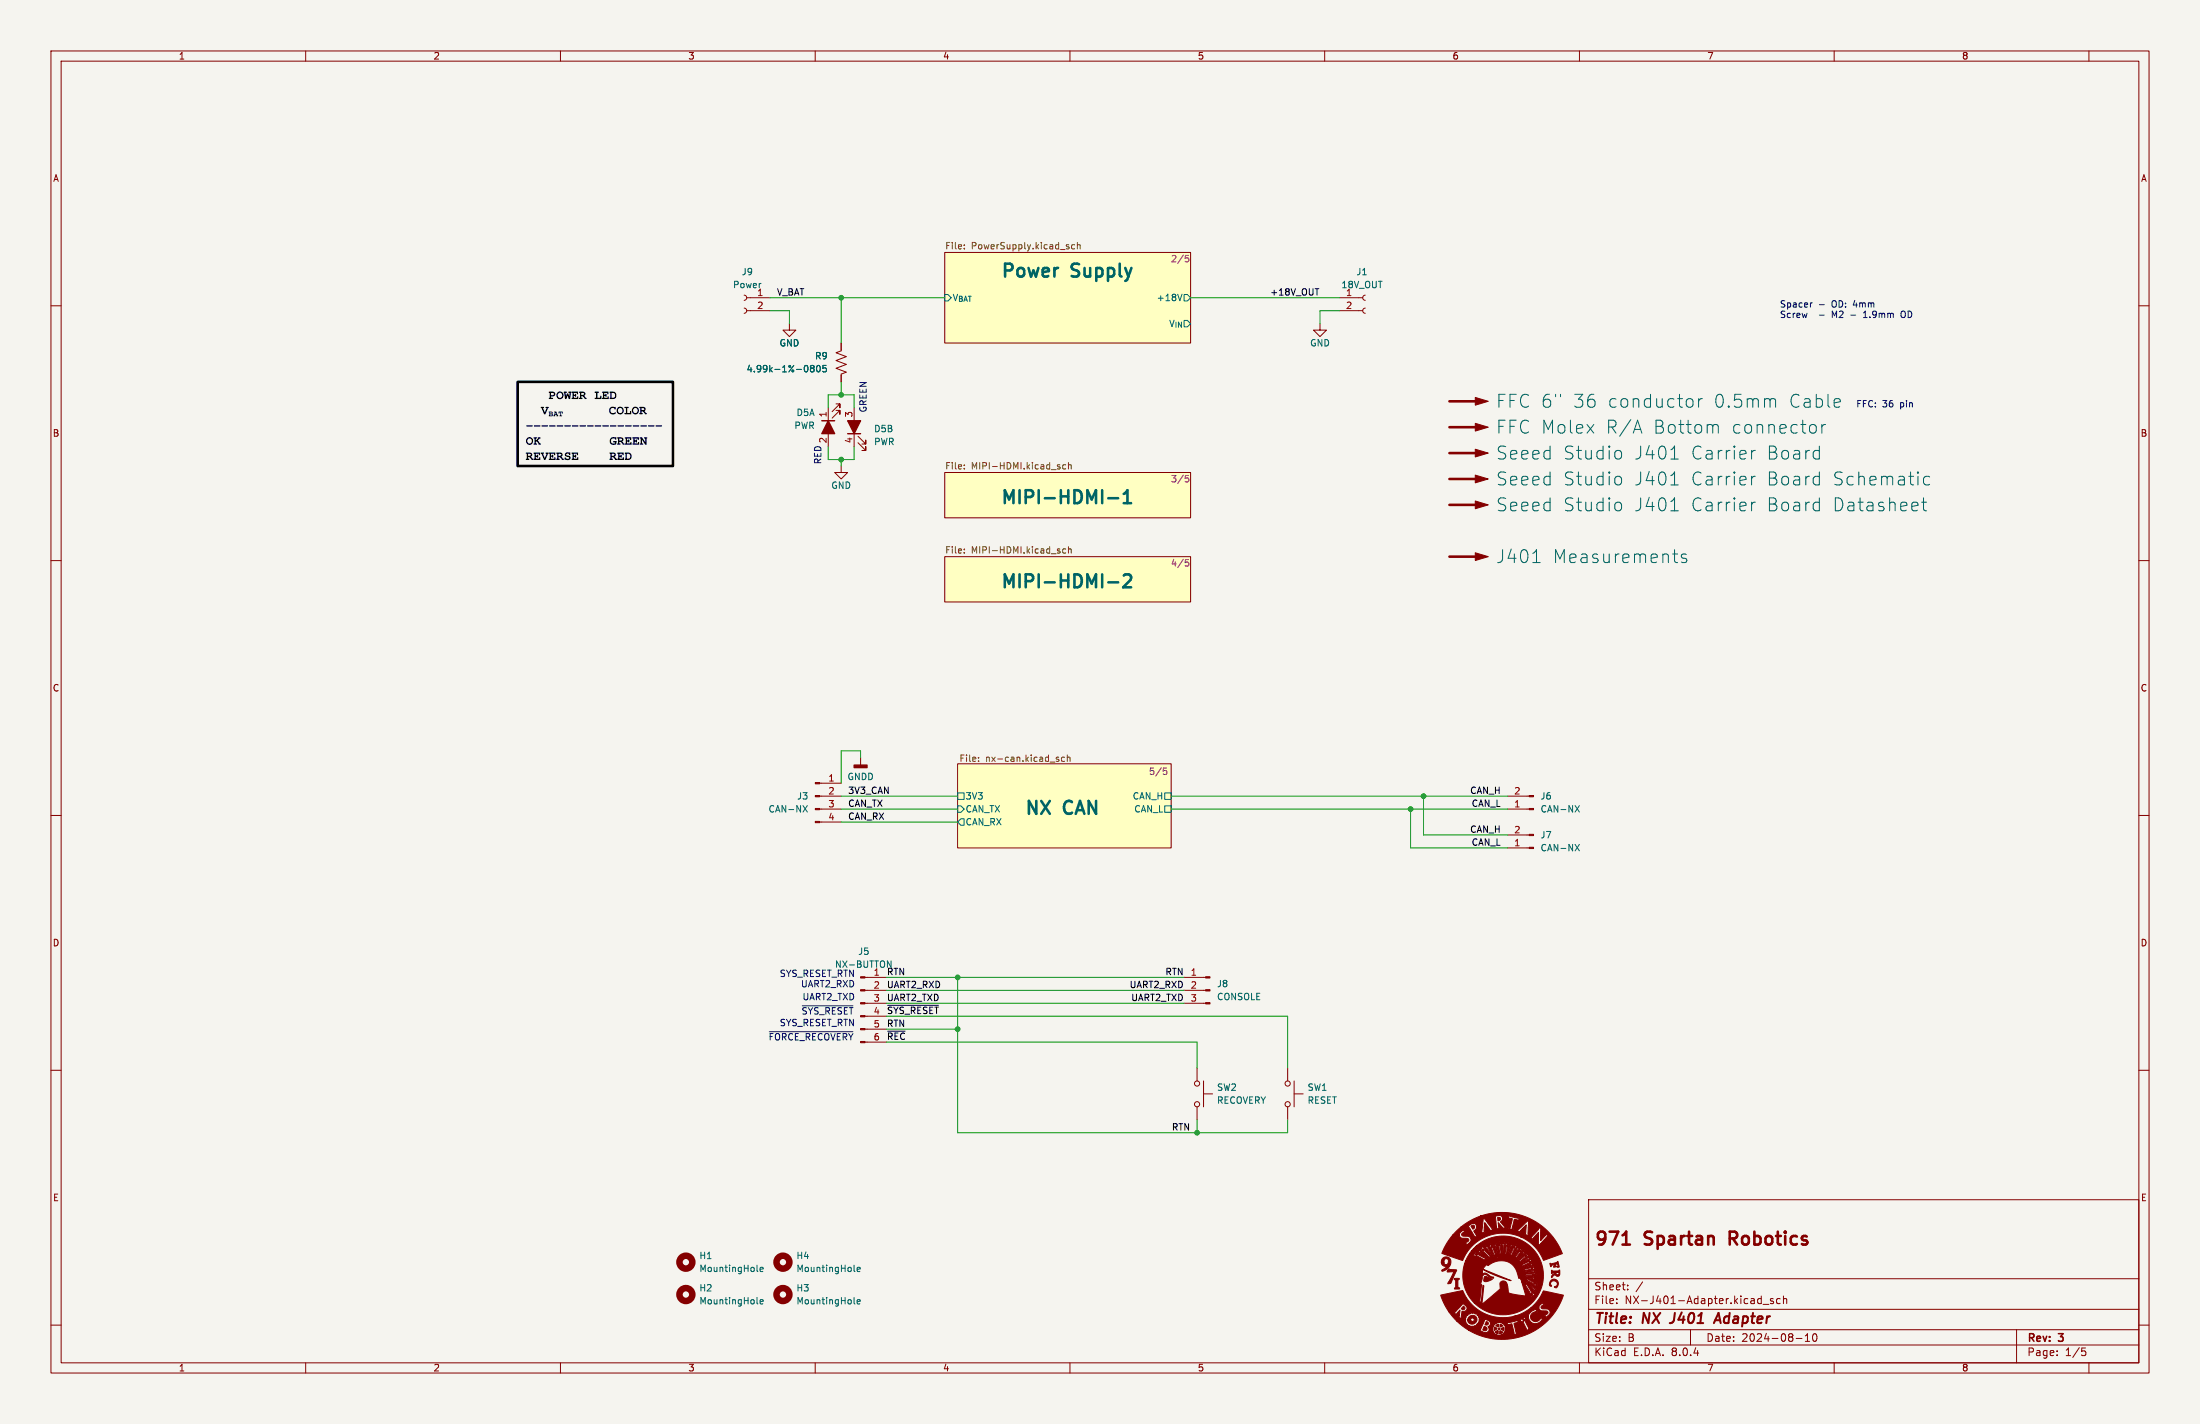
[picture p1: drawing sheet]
<svg xmlns="http://www.w3.org/2000/svg" width="432mm" height="279mm" viewBox="0 0 432 279" stroke-linecap="round" stroke-linejoin="round" font-family="sans-serif">
<path d="M0 0h431.8v279.4h-431.8z" fill="#f5f4ef" stroke="#f5f4ef" stroke-width=".2"/>
<g fill="none" stroke="#840000" stroke-width=".2">
<path d="M10 10h411.8v259.4h-411.8zM12 12h407.8v255.4h-407.8zM60 10v2M110 10v2M160 10v2M210 10v2M260 10v2M310 10v2M360 10v2M410 10v2M10 60h2M146 57.9l.4 .2 .2 .3-.2 .4-.4 .1"/>
<path d="M146.6 58.4h4.5M185.4 49.5h48.3v17.8h-48.3zM262.9 58.4h4.6M268 57.9l-.4 .2-.1 .3 .1 .4 .4 .1M419.8 60h2M146 60.5l.4 .1 .2 .4-.2 .3-.4 .2M146.6 61h4.5M154.9 63.5v1.3h-1.2l1.2 1.2 1.3-1.2h-1.3M164.1 79.2h.7v.8v-.8l-1.5 1.6M165.1 67.3v1.5l-1 .4 2 .8-2 .7 2 .8-2 .8 2 .7-1 .4v1.5M259.1 63.5v1.3h-1.3l1.3 1.2 1.2-1.2h-1.2M262.9 61h4.6"/>
<path d="M268 60.5l-.4 .1-.1 .4 .1 .3 .4 .2M162.6 80v2.6M162.6 85.1v2.5M164.1 80.5h.7v.8v-.8l-1.5 1.5M165.1 91.4v1.3h-1.3l1.3 1.3 1.3-1.3h-1.3M167.6 80v2.6M167.6 85.1v2.5M168.4 86.9l1.5 1.5v-.8v.8h-.7M168.4 85.6l1.5 1.5v-.7v.7h-.7M185.4 92.7h48.3v8.9h-48.3zM10 110h2M185.4 109.2h48.3v8.9h-48.3z"/>
<path d="M419.8 110h2M10 160h2M160.9 158.8h4.2M160.9 156.2h4.2M160.9 153.7h4.2M168.9 148.6v1.5M188 149.9h41.9v16.5h-41.9zM295.9 158.8h4.2M295.9 156.2h4.2M419.8 160h2M160.9 161.3h4.2M295.9 163.8h4.2"/>
<path d="M295.9 166.4h4.2M169.8 196.9h4.2M169.8 194.3h4.2M169.8 191.8h4.2M170.2 199.4h3.8M232.4 196.9h4.2M232.4 194.3h4.2M232.4 191.8h4.2M10 210h2M169.8 201.9h4.2M170.2 204.5h3.8M234.9 209.6v2.5"/>
<path d="M234.9 217.2v2.5M236.2 214.6h1.8M236.2 212.1v5.1M252.7 209.6v2.5M252.7 217.2v2.5M254 214.6h1.8M254 212.1v5.1M419.8 210h2M311.8 235.4h108v32h-108zM10 260h2M311.8 256.9h108M311.8 250.9h108"/>
<path d="M317.3 255.6v.2M317.3 254.9v.1M319.5 252.9v.2M319.5 252.2v.1M322.4 251.5l-1.3 1.9M345.3 254.8l.4 .1M345.7 254.3v1.5M345.7 255.7l-.4 .1M346 255.9h1.2M348 254.9l-.3-.1-.2 .2v.2l.5 .2v.3h-.5M349.4 254.9l-.4-.1-.3 .3 .1 .6h.6M350 254.9l.3-.1 .3 .1 .1 .9"/>
<path d="M350 254.3v1.5M419.8 260h2M60 267.4v2M110 267.4v2M160 267.4v2M210 267.4v2M260 267.4v2M310 267.4v2M311.8 263.9h108M311.8 260.9h108M331.8 260.9v3M352.5 262.6h1.2"/>
<path d="M354.3 263.2h.9M354.3 262.1l.5-.4v1.5M356 261.8l.1-.1a.8 .8 0 0 1 .5 .7 .8 .8 0 0 1-.5 .8 1 1 0 0 1-.1-1.4zM360 267.4v2M395.8 260.9v6.5M403.8 265.8v.2M403.8 265.1v.1M408.6 264.5h.7M408.8 265.1h.3l.3 .2-.1 .6-.5 .1M410 267.4v2"/>
<circle cx="235" cy="212.6" r=".51"/>
<circle cx="235" cy="216.7" r=".51"/>
<circle cx="252.7" cy="216.7" r=".51"/>
<circle cx="252.7" cy="212.6" r=".51"/>
</g>
<path d="M328.2 259.5l-.5 .1M336.4 259.6l.9-2 .4 2M336.6 259h1" fill="none" stroke="#840000" stroke-width=".4"/>
<path d="M284.5 78.7h6.3M284.5 94h6.3M284.5 83.8h6.3M284.5 88.9h6.3M284.5 99.1h6.3M284.5 109.2h6.3M318.5 244.2h1.4M339.5 243h1M340.5 241.7h-1v2.5" fill="none" stroke="#840000" stroke-width=".51"/>
<g fill="#840000" stroke="#840000" stroke-width=".2">
<path d="M282.8 254.1l4.3-.9a8.5 8.5 0 0 0 10 5.1h2.9l.1 .6 .4 .7h.3a1.43 1.43 0 0 0 1.9-.8l-.2-.3-.4 .5a.98 .98 0 0 1-1.6-.3 .98 .98 0 0 1 1-1.3l.1 .1 .2-.1-.1-.1a.43 .43 0 0 0-.4-.4 .43 .43 0 0 0-.4 .3l-.8 .6-.1 .5h-2.9h.1a8.5 8.5 0 0 0 3.3-1.8h1.5l.3 .6 .9 .1a.42 .42 0 0 1 .6 .2 .42 .42 0 0 1-.5 .5l-.2 .1 .4 .5 .2-.3a.73 .73 0 0 0 .4-1.1l-.4-.3h-1.1a.39 .39 0 0 1 0-.5 .39 .39 0 0 1 .5-.2l-.4-.5-.5 .5-.2 .4h-1.5a13.2 13.2 0 0 0 2.5-3.2l3.8 .8a12.7 12.7 0 0 1-18.6 6.9h2.1l1.4 .5 .3-.1 .3-.7h.6l.1 .1-.1 .1 .2 .3-.1 .1h.1l.1 .3h.1v.2l.1-.1 .1 .2 .1-.1v.2l.1-.1 .3 .2 .1-.1 .3 .1 .1-.1h.1v-.1l.2 .1v-.2l.1 .1v-.2l.2 .1v-.2h.2l-.1-.1 .3-.2-.1-.1 .1-.1v-.3l.1-.1-.1-.1h.1l-.2-.2 .1-.2-.1-.1-.1-.3-.2 .1 .1-.2h-.3l-.1-.2-.1 .1-.1-.2h1.2l.2 .6 .7-.3 .4 1.6a.22 .22 0 0 1 .1 .3 .22 .22 0 0 1-.2 .1l.2 .2 .6-.2 .1-.2a.4 .4 0 0 1-.5-.5l-.1-.7a.41 .41 0 0 1-.1-.6 .41 .41 0 0 1 .6-.1h.2l-.1-.5h.5l.5 .3 .7 1.3a.21 .21 0 0 0 .2 .3 .21 .21 0 0 0 .2-.3l-.3-.8a1.17 1.17 0 0 1-.2-1.3h-.1a.22 .22 0 0 0-.3-.2 .22 .22 0 0 0-.1 .4l-.3 .1v-.4l-.3 .6-.6-.1-.1 .1-1.6 .4h-2.3v.1l-.1-.1v.2l-.4 .1-.1 .3-.1-.1-.2 .7h-.6v-.2l-.3-.2a.69 .69 0 0 0 .5-.8 .69 .69 0 0 0-.7-.6l-.5-.1 .1 .3-.2 .5-.6 1.3-.2-.1-.1 .2h-2.1l-2.2-1.8 1.7 .1 .1 .3-.2 .2h.4v.4l.2-.1 .4 .1v.2l.4-.2 .2 .2 .1-.2 .2-.1 .3 .1a.36 .36 0 0 1 .4-.5l-.1-.2 .4-.3a.28 .28 0 0 1-.2-.2 .28 .28 0 0 1 .2-.3 .28 .28 0 0 1-.3-.2 .28 .28 0 0 1 .2-.3 .31 .31 0 0 1-.4-.1 .31 .31 0 0 1-.1-.4h-.1a.28 .28 0 0 1-.3 .1 .28 .28 0 0 1-.1-.3 .35 .35 0 0 1-.4 .2 .35 .35 0 0 1-.3-.2 .3 .3 0 0 1-.2 .3 .3 .3 0 0 1-.3-.1v.2l-.2 .2h-.3a.31 .31 0 0 1 .1 .4 .31 .31 0 0 1-.4 .1 .3 .3 0 0 1 .3 .3 .3 .3 0 0 1-.3 .3h-1.4l-1.6-1.8h.9l.6 .6v-.3l.7-.7-.2 1.2a.47 .47 0 0 0 .4 .6h.1l-.1-.3 .1-.8a.3 .3 0 0 1 0-.4 .3 .3 0 0 1 .5 0h.1a.71 .71 0 0 0 .4-.8 .71 .71 0 0 0-.5-.6l-.4-.2v.2l-1.4 1.6-1.2-.1a11.3 11.3 0 0 1-1.6-3.3z"/>
<path d="M289.3 244.9l.4-.3h1.8l1.3 1.8 .2-.1 3.6 .1 .8-1.5a.41 .41 0 0 0 .3-.3 .41 .41 0 0 0-.1-.4l-.1 .3h-.2v-.3l-.3 .3v.5l-.6 1.3h-3.4l-1.1-2h.4l.4 .5 .6 1.5h2.8l.8-2-.1-.3a.16 .16 0 0 1 0 .2 .16 .16 0 0 1-.2 0 .16 .16 0 0 1 0-.2l-.7 2.2h-2.4l-.5-1.3 .1-.6-.3-.3h.4l.2 .4 .5 1.8 .2-.1-.4-1.9h.3l.2 .5 .2 1.4 1.2 .1 .3-1.5 .2-.4-.1-.5-.1 .3-.2-.1 .1-.3a.53 .53 0 0 0-.2 .9l-.2 1.5h-.8l-.2-1.6 .2-.5a.77 .77 0 0 1 .3 1v.8a.16 .16 0 0 0 0 .3 .16 .16 0 0 0 .2 0 .16 .16 0 0 0 0-.3l.1-2a.17 .17 0 0 1-.2 .2 .17 .17 0 0 1-.1-.3l-.1 .3h-.2l-.3-.4 .1 .3-.2 .1-.2-.2v.4h-.3l-.2-.4v.3l-.2-.2-.5 .1-.1 .3h-.1l-.1-.3-.2 .3h-.5a.18 .18 0 0 1 0 .3 .18 .18 0 0 1-.2 0 .18 .18 0 0 1-.1-.2v.2h-1.8a7.8 7.8 0 0 1 10.7-.1 7.8 7.8 0 0 1 .7 10.7 8.1 8.1 0 0 1-11.7 .4l1 .1 .3-.3 .4-3.2 .1 .1-.3 3.6 3.2-2.7a.76 .76 0 0 0 .3-1.1 .74 .74 0 0 1 .7-.8 .74 .74 0 0 1 .8 .8v.2a1.8 1.8 0 0 0 .3 1.4l3.3 .6-.7-2.3h.5l1 1.7 .1 .6 .4 .3v-.4h.2l.1 .3a.55 .55 0 0 0 .1-.6 .55 .55 0 0 0-.6-.3l-1-1.7-.8 .1-.1-.5h.6l.4 .2 1.5 1.6h.2l-.2-.2 .1-.1 .2 .1v-.2l-.6-.3-1.3-1.3h-.2l.2 .1-.1 .2-.8-.1-.2-.5h.9l.6 .4a2.36 2.36 0 0 1 1.3 .9l.4-.1-.3-.1 .1-.2 .3 .1-.3-.4h-.5l-1.5-.8-.1 .2h-.9v-.2h-.4l-.1-.2a3.5 3.5 0 0 0-2.2-3 3.5 3.5 0 0 0-3.7 .7l-.4-.2-.7 .9 5.6 2.3-3.2-1.1-2.4-1.2v1a1.03 1.03 0 0 1 1.5 .4l.7 .2v.2l-.6-.1-1.1-.7-.5 .2-.1 .7-.3 1.1 .2 .1-.4 3.5h-1a7.6 7.6 0 0 1-2-7.6l4.6 .1a4 4 0 0 1 5.2 .1 4.8 4.8 0 0 1 1.1 2.4l-.1-.6h.4l.1 .4 .1-.1a.35 .35 0 0 0-.1-.4 .35 .35 0 0 0-.5 0 .43 .43 0 0 1 0-.7h.2l.1 .3h.1a.36 .36 0 0 0-.1-.5 .36 .36 0 0 0-.5 .2l-.2-.3a.25 .25 0 0 1 0-.5 .25 .25 0 0 1 .3 .3h.2l-.2-.5-.6 .2-.1-.1a.31 .31 0 0 1-.3-.3 .31 .31 0 0 1 .3-.3l.2 .2h.2l-.4-.4-.4 .4-.2-.2a.34 .34 0 0 1-.4-.2 .34 .34 0 0 1 .1-.4l.5 .2a.42 .42 0 0 0-.6-.4 .36 .36 0 0 1-.1 .4 .36 .36 0 0 1-.5 0 .3 .3 0 0 1-.3-.2 .3 .3 0 0 1 0-.3h.5l-.7-.2v.5h-.9a.18 .18 0 0 1-.1-.3 .18 .18 0 0 1 .3-.1h.2l-.3-.1a.28 .28 0 0 0-.4 .1 .28 .28 0 0 0 .1 .4l-1 .2-.1-.3 .5-.2h-.3a.25 .25 0 0 0-.3 .2 .25 .25 0 0 0 .1 .3l-.5 .3a.28 .28 0 0 1-.2 .1 .28 .28 0 0 1-.3-.2l.4-.3-.3 .1a.28 .28 0 0 0-.2 .3 .28 .28 0 0 0 .2 .2l-.2 .2h-4.6l.3-.6h3.8a.37 .37 0 0 0 .5 .4l-.3-.4 .5-.3a.23 .23 0 0 1 .4-.1 .23 .23 0 0 1 0 .3l-.3 .2 .3-.1a.3 .3 0 0 0 .3-.2 .3 .3 0 0 0-.2-.3l.6-.2a.29 .29 0 0 1 .4-.1 .29 .29 0 0 1 .1 .3l-.5 .2 .4-.1a.3 .3 0 0 0 .3-.1 .3 .3 0 0 0-.1-.4h1.1v.4h-.5h.7v-.5l1 .3a.3 .3 0 0 1-.1 .3 .3 .3 0 0 1-.4 0h-.1l.6 .2 .2-.5 .5 .2a.29 .29 0 0 1 .3 .3 .29 .29 0 0 1-.2 .3l-.4-.1a.41 .41 0 0 0 .4 .3 .41 .41 0 0 0 .4-.4l.6 .6-.4 .2-.3-.1a.37 .37 0 0 0 .3 .3 .37 .37 0 0 0 .4-.2h.1l.4 .7-.4 .1-.2-.3h-.1l.2 .4a.38 .38 0 0 1 .4-.1 .38 .38 0 0 1 .3 .3v.2a.22 .22 0 0 1 0 .3 .22 .22 0 0 1-.3-.1l-.2-.2a.35 .35 0 0 0 .1 .4 .35 .35 0 0 0 .5-.1l.2 .8h-.5v-.4v.5l.8-.1v.1l1.9 .5 .3-.1a.17 .17 0 0 1-.3-.1 .17 .17 0 0 1 .2-.2l-2.3-.2-.1-.5h.3v.2h1.3l.5 .2 .3-.1-.2-.2 .1-.1 .2 .1-.3-.3-.5 .2h-1.7l-.1-.4h.3l.1 .2 2.1-.2-.2-.2 .3-.1-.3-.2-.5 .2-1.8 .3-.1-.5h.3v.2l1.6-.3a.43 .43 0 0 0 .4 .1 .43 .43 0 0 0 .3-.4 .18 .18 0 0 1-.2 .1 .18 .18 0 0 1-.2-.1l.3-.2-.5-.1-.4 .3-1.1 .3a.48 .48 0 0 1-.7-.3h.3l.1 .2 1.5-.6a.4 .4 0 0 0 .6-.3l-.2 .1-.1-.1 .1-.2h-.1l-1.9 .9h-.3l-.3-.5h.3l.2 .2 1.2-.6h.6l.3-.3h-.4v-.2h.3a.54 .54 0 0 0-.8 .3l-1.4 .6h-.3l-.2-.4h.3l.1 .2 1.8-1.1a.16 .16 0 0 1-.2-.1 .16 .16 0 0 1 .2-.2h-.3l-1.6 1.2h-.3l-.4-.4h.4l.1 .2 1.3-1a.44 .44 0 0 0 .4-.1 .44 .44 0 0 0 .1-.5l-.2 .3-.1-.1 .1-.3-.4 .2-.2 .4-1.1 .9h-.4l-.4-.3 .6 .1 1.5-1.4v-.3l-.2 .2v-.3l-.1 .1-1.4 1.6h-.4l-.5-.3h.5l.2 .1 .8-1.1 .5-.2 .1-.4-.3 .1-.1-.1 .2-.2a.52 .52 0 0 0-.5 .6l-.9 1.2h-.5l-.7-.3 1 .1 1.1-1.8a.16 .16 0 0 1-.3 0 .16 .16 0 0 1 .2-.2l-.3 .1-.1 .5-.8 1.3h-.8a5.8 5.8 0 0 0-4.6 .9h-3.8l.7-1.4h.7l.3 .4a1.47 1.47 0 0 1 1.3 .5l.6 .3 .4-.2-.4-.2a2.27 2.27 0 0 1-1.4-1l-.6-.1 .2 .3-.2 .1-.2-.2-.7 .1 .4-.6h1.1l1.9 1.5 .2-.1-1.7-1.6h-.3l.2 .1v.2l-1.4-.1 .4-.4h1.3l.2 .4 .5 .2 1.1 1.1 .3-.2-1.2-1.2a.55 .55 0 0 0-.2-.5 .55 .55 0 0 0-.6-.1 .22 .22 0 0 1 .3 .1 .22 .22 0 0 1-.1 .3l-.3-.2z"/>
<path d="M285.4 250.8h.1a.79 .79 0 0 1 .9 .2 .61 .61 0 0 0-.3 .8v.2a.51 .51 0 0 0 .4 .8l-.1 .1h-.7a.2 .2 0 0 1-.2-.1 .2 .2 0 0 1 .2-.3v-.8a.45 .45 0 0 0-.3-.7z"/>
<path d="M304.4 251.3a.87 .87 0 0 1 1.3 .1 .87 .87 0 0 1-.4 1.3l-.2-.2a.66 .66 0 0 0 .5-.9 .66 .66 0 0 0-1-.2 .66 .66 0 0 0-.1 1l-.4-.3z"/>
<path d="M284.3 249l1.2 .1a.25 .25 0 0 1 .4 .1 .25 .25 0 0 1-.1 .3l-.8 1.7a.65 .65 0 0 1-.8 .7l1.2-2.4-1 .1a.25 .25 0 0 1-.4-.1 .25 .25 0 0 1 .2-.4z"/>
<path d="M304.5 249.3l1.2 .1 .4-.2a.93 .93 0 0 1-.4 1.2h-.2a.36 .36 0 0 0-.3-.3 .36 .36 0 0 0-.3 .2l-.3 .4a.77 .77 0 0 1 .6-1h-.4l-.2 .2-.1-.2h.9a.32 .32 0 0 0 .2 .4 .32 .32 0 0 0 .3-.4h-1.4z"/>
<path d="M283.1 246.9a1.01 1.01 0 0 1 1.4 0 1.01 1.01 0 0 1 .1 1.4 1.54 1.54 0 0 1-1.6 1.1v-.2l1-.7a.86 .86 0 0 1-1.1-.8h.5a.46 .46 0 0 0 .6 .4 .46 .46 0 0 0 .3-.6 .45 .45 0 0 0-.5-.5 .45 .45 0 0 0-.4 .6v.1h-.5z"/>
<path d="M304.2 247.9h.5a1.07 1.07 0 0 0 1-.4l.3 .8a.23 .23 0 0 1 0 .3 .23 .23 0 0 1-.3 0v-.1a.31 .31 0 0 0 0-.5 .31 .31 0 0 0-.5 .1l.3 .4-.5 .1-.1-.1a.19 .19 0 0 0 .1-.3 .19 .19 0 0 0-.3 0l-.3 .3z"/>
<path d="M285.8 241.6l.9-.8h1.2a.81 .81 0 0 1 .8 .7l.4 .6a.52 .52 0 0 1 .1 .7l.9-.4-.1-.1-.2 .1-.4-.6h1.3v.1l.8-.2-.2-.1v-.8h.2a.16 .16 0 0 0 .2 .1 .16 .16 0 0 0 .1-.3 .16 .16 0 0 0-.3 0v.2h-.2l.1-.9 .7 .9a.39 .39 0 0 1 .2 .7h5.4l.8 .2a.52 .52 0 0 1 .3-.7h.3v.2a.16 .16 0 0 0 .2 0 .16 .16 0 0 0 0-.2 .16 .16 0 0 0-.2 0h-.3l.8-.7-.1 1.7-.3 .1 .8 .4-.1-.4 .1-1.7a.7 .7 0 0 0-.2-.9l-2.1 2h-5.4l.6-.2h4h-4l.2-.1v-.1h-.3l-1.4-1.9a.21 .21 0 0 0-.3-.2 .21 .21 0 0 0 0 .4l-.3 2.3-1.4 .1a.22 .22 0 0 1-.1-.3 .22 .22 0 0 1 .2-.2l.3-.3v-.4a.71 .71 0 0 0-.6-.6 .71 .71 0 0 0-.7 .4l-.6 .4h-1.2l.4-.3a12.6 12.6 0 0 1 3.5-1.9h2.7v.2h.2l.2 2.1-.2 .2 .9-.1-.2-.1-.2-1 .8 .8a.37 .37 0 0 0 .6 .2l.2-.1-.3-.1-.8-.9 .4-.5v-.3l1.8 .1a.93 .93 0 0 1-.1 1l-.1 .5a.24 .24 0 0 1-.1 .3 .24 .24 0 0 1-.3 0l.3 .2a.45 .45 0 0 0 .6 0 .27 .27 0 0 1-.2-.2 .27 .27 0 0 1 .1-.3l.3-1.4 .7 .2-.1 .1a.39 .39 0 0 0 .4-.5h-.2l-1.6-.3a.16 .16 0 0 0-.2-.2 .16 .16 0 0 0-.1 .2l-.1 .3h-1.1a.9 .9 0 0 0-1.3-.4h-3a12.7 12.7 0 0 1 16 7.4l-3.7 1.3a8.4 8.4 0 0 0-4.5-4.6h1.9l.7 .5-.1-.2 1.1-1.2-.1 2.5h.2l1.4-1.5a.2 .2 0 0 1 .2-.2 .2 .2 0 0 1 .2 .1h.1l-.6-.7-.2 .1 .2 .3-1 1v-2.1a.47 .47 0 0 0-.6-.5l.2 .4-1.4 1.5-.2-.1-.1 .1h-1.9a8.7 8.7 0 0 0-11.4 4.6l-4-1.4a12.3 12.3 0 0 1 2.2-3.6h1.2l.4 .6 .8 .1a.42 .42 0 0 1 .7 .3 .42 .42 0 0 1-.7 .4l.3 .6 .3-.3a.85 .85 0 0 0 .5-1l-.4-.4h-.4a.76 .76 0 0 1-1-.4 .44 .44 0 0 1 .6-.4l-.4-.5-.6 .6-.1 .4h-1.2z"/>
<path d="M293.5 261.3l.4-.3 .2 .1v.3a.22 .22 0 0 1-.1 .3 .22 .22 0 0 1-.3-.1z"/>
<path d="M294.4 261.2l.1-.1 .5 .3a.47 .47 0 0 1-.7 .2z"/>
<path d="M294.7 260.6l.5-.2a.37 .37 0 0 1-.2 .7l-.3-.3z"/>
<path d="M293.4 260.3l.1 .1a.34 .34 0 0 1 .2 .4 .34 .34 0 0 1-.4 .2z"/>
<path d="M294.4 259.8l.6 .3-.2 .1a.25 .25 0 0 1-.3 .1 .25 .25 0 0 1-.1-.3z"/>
<path d="M293.6 260.1l.5-.3v.5h-.1z"/>
<path d="M291.3 260.2l.5 .3a.41 .41 0 0 1-.1 .6 .41 .41 0 0 1-.6-.1z"/>
<path d="M291.7 259.3a.37 .37 0 0 1 .4 .5 .37 .37 0 0 1-.6 .1z"/>
<path d="M299 259l.3-.1v.2l-.3 .1 .2-.3-.2 .3z"/>
<path d="M288.3 258.4a.9 .9 0 0 1 1.3-.1 .9 .9 0 0 1 .1 1.3 .9 .9 0 0 1-1.3 0l-.3-.6h.5l.4 .3 .3-.1v-.4a.37 .37 0 0 0-.4-.2 .37 .37 0 0 0-.3 .4h-.5z"/>
<path d="M287.2 256.3l.3 .3v.2a.4 .4 0 0 1-.7 0z"/>
<path d="M291.4 250.5h.3l1.2 .5-.1 .1a1.82 1.82 0 0 1-1.5 .3l-.1-.1z"/>
<path d="M300.5 253.9h.2v.2h-.2v-.2l.2 .1z"/>
<path d="M301.1 251.7h.2v.2h-.2l.2-.1z"/>
<path d="M300.8 250.1h.2v.1h-.2h.2z"/>
<path d="M300.7 248.7l.1-.1 .1 .2-.2 .1 .2-.2-.2 .1 .1-.1-.2 .1 .2-.2z"/>
<path d="M300.2 247.5h.2v.2h-.2l.2-.1h-.2h.2z"/>
<path d="M299.4 246.3h.2l-.1 .2h-.1l.2-.2-.2 .1 .1-.1-.1 .1z"/>
<path d="M289.7 246l.2 .2-.2-.2 .2 .2-.2-.2h.1a.15 .15 0 0 1 .2 .1 .15 .15 0 0 1-.2 .2 .15 .15 0 0 1-.1-.2l.1 .1z"/>
<path d="M298.3 245.5l.2-.1 .1 .2h-.2l.1-.1-.1 .1 .1-.1z"/>
<path d="M290.9 245.1l.3 .1-.1 .2-.2-.1 .2 .1-.2-.2 .2 .1-.2-.1 .2 .1z"/>
<path d="M297.1 244.6h.2v.2h-.2l.2-.1-.1-.1-.1 .2z"/>
<path d="M292.8 244.5h.1v.2h-.1l.1-.1-.1-.1-.1 .2z"/>
<path d="M295.8 244.3h.1v.2h-.1l.1-.2-.1 .2 .1-.2-.2 .1z"/>
<path d="M294.1 244.2l.2 .2-.2-.2 .2 .2-.1-.2h.1l.1 .2h-.2z"/>
<path d="M288.7 240.6a.37 .37 0 0 1 .7 0 .37 .37 0 0 1-.4 .5z"/>
<path d="M293.9 238.9a.36 .36 0 0 1 .6 .2 .36 .36 0 0 1-.4 .4z"/>
<path d="M289.6 93.2l2.5 .8-2.5 .7z"/>
<path d="M289.6 83.1l2.5 .7-2.5 .8z"/>
<path d="M289.6 108.5l2.5 .7-2.5 .8z"/>
<path d="M289.6 88.1l2.5 .8-2.5 .8z"/>
<path d="M168.9 201.8h.9v.3h-.9z"/>
<path d="M168.9 196.7h.9v.3h-.9z"/>
<path d="M168.9 194.2h.9v.2h-.9z"/>
<path d="M168.9 191.6h.9v.3h-.9z"/>
<path d="M289.6 78l2.5 .7-2.5 .8z"/>
<path d="M289.6 98.3l2.5 .8-2.5 .7z"/>
<path d="M160 161.2h.9v.2h-.9z"/>
<path d="M160 158.6h.9v.3h-.9z"/>
<path d="M160 156.1h.9v.2h-.9z"/>
<path d="M160 153.5h.9v.3h-.9z"/>
<path d="M236.6 196.7h.9v.3h-.9z"/>
<path d="M236.6 194.2h.9v.2h-.9z"/>
<path d="M236.6 191.6h.9v.3h-.9z"/>
<path d="M300.1 163.7h.9v.3h-.9z"/>
<path d="M300.1 166.2h.9v.3h-.9z"/>
<path d="M300.1 156.1h.9v.2h-.9z"/>
<path d="M300.1 158.6h.9v.3h-.9z"/>
<circle cx="294.2" cy="260.7" r=".2"/>
<circle cx="299.5" cy="252" r=".1"/>
<circle cx="299.5" cy="251" r=".08"/>
</g>
<g fill="#ffffc2" stroke="#ffffc2" stroke-width=".2">
<path d="M185.4 92.7h48.3v8.9h-48.3z"/>
<path d="M185.4 109.2h48.3v8.9h-48.3z"/>
<path d="M188 149.9h41.9v16.5h-41.9z"/>
<path d="M185.4 49.5h48.3v17.8h-48.3z"/>
</g>
<path d="M217.5 97.8h2M220.6 98.7h1.4M220.6 96.9l.7-.7v2.5M217.5 114.3h2M220.6 112.9l.3-.2h.6a.69 .69 0 0 1 .4 1.1l-1.5 1.4h1.6" fill="none" stroke="#006464" stroke-width=".51"/>
<g fill="none" stroke="#725600" stroke-width=".2">
<path d="M189.3 48.1v.1M189.3 48.7v.1M210.9 48.1l-.3-.1-.3 .2 .1 .6h.5M211.5 48.1h.4l.1 .7M211.5 47.6v1.2M189.3 91.9v.1M189.3 91.2v.2M209.2 91.2h-.4l-.2 .2 .1 .6h.5M209.7 91.3l.5-.1 .1 .8M209.7 90.7v1.3M189.3 107.7v.2M189.3 108.4v.1"/>
<path d="M209.2 107.7h-.4l-.2 .2 .1 .6h.5M209.7 107.3v1.2M209.7 107.8l.5-.1 .1 .8M192.1 149.3v.1M192.1 148.6v.1M207.5 149h.3v.2l-.4 .2M207.5 148.6h.3M208.9 148.6h-.3l-.3 .2 .2 .5h.4M209.5 148.7l.5-.1v.8M209.5 148.1v1.3"/>
</g>
<path d="M232.7 50.7l.4-.1 .2 .2-.1 .5h-.5M232.7 50.1h.6M232.7 93.3h.6M232.7 93.8h.4l.2 .2-.1 .5h-.5M232.7 110.3h.4l.2 .2-.1 .5h-.5M232.7 109.8h.6M228.4 150.7h.6M228.4 151.2h.4l.2 .2-.1 .5h-.5" fill="none" stroke="#840084" stroke-width=".2"/>
<g fill="none" stroke="#006464" stroke-width=".2">
<path d="M185.4 57.8h.7l.6 .6-.6 .7h-.7zM232 57.7l-.4 1.3M232.4 57.8h.6l.7 .6-.7 .7h-.6zM159.3 72.2l-.2-.2 .2-.3h.2l.3 .2-.3 .3M159.3 72.2l-.2 .3v.2l.2 .3h.2l.3-.3v-.2l-.3-.3M159.3 72.2h.2M160.5 71.8l.1-.1a.68 .68 0 0 1 .4 .6 .68 .68 0 0 1-.4 .7 .84 .84 0 0 1-.1-1.2zM162.1 71.7h-.6v.6l.2-.1h.4l.1 .2-.1 .4-.1 .2-.5-.2M332.1 78.3l.2 .4v.7l-.2 .4M333.4 78.2v1.7M334.1 78.2a.65 .65 0 0 0-.7 .5M347.8 78.2l.6 .1 .1 .3v1.3"/>
<path d="M361.1 78.3l.1 .5-1.2 .3M317.8 93.5l.5 .4v.8l-.5 .4M317.8 88.4l.5 .5v.7l-.5 .5M317.8 98.5l.5 .5v.7l-.5 .5M321.4 82.4l.9 2.6M327.9 95.1h1.5M327.9 90.1h1.5M336.3 83.4l.2-.1 .6 .1 .2 .3v1.3M343.8 88.4v1.7M343.8 93.5v1.6M343.8 98.5v1.7M344.5 93.5a.65 .65 0 0 0-.7 .4"/>
<path d="M344.5 88.4a.65 .65 0 0 0-.7 .5M344.5 98.5a.65 .65 0 0 0-.7 .5M356.4 83.5l.1 .3-.1 .9M356.8 93.5l.3 .1M356.8 88.4l.3 .1M356.8 98.5l.3 .2M357.1 87.5v2.6M357.1 92.6v2.5M357.1 97.7v2.5M357.1 95l-.3 .1M357.1 89.9l-.3 .2M357.6 83.3v1.7"/>
<path d="M358.3 83.3a.65 .65 0 0 0-.7 .5M377.2 98.5h.9M377.5 97.7v2.2l.2 .2 .4 .1M378.7 93.6l-.7-.1-.5 .4v.8l.3 .3 .2 .1 .7-.1M300.9 110.4h1.4M327.9 100.2h1.5M328.3 108.7h1M329 110.4h.3M331 108.8l-.6-.1-.4 .4 .1 .3 .9 .3 .1 .2-.1 .4-.3 .1-.7-.1M357.1 100.1l-.3 .1M157.6 158.1l.9 1.2M158.5 158.1l-.9 1.2"/>
<path d="M188 155.6h1.2v1.2h-1.2zM188 158.1h.6l.6 .7-.6 .6h-.6zM228.6 155.6h1.3v1.2h-1.3zM228.6 158.1h1.3v1.3h-1.3zM309.1 158.1l.9 1.2M310 158.1l-.9 1.2M188.6 160.7h.6v1.2h-.6l-.6-.6zM309.1 165.7l.9 1.2M310 165.7l-.9 1.2M174.2 188.5l.7 1.3v-1.3M148.6 255.7l.2 .1M148.6 249.3l.2 .2"/>
<path d="M149.2 255.4l.6-.1-.1-.2-.3-.1-.2 .2v.6h.5M149.2 249.1l.6-.1-.1-.3h-.3l-.2 .1v.6h.5M167.6 255.7l.2 .1M167.6 249.3l.2 .2M168.2 255.4l.6-.1v-.2l-.4-.1-.2 .2 .1 .6h.5M168.2 249.1l.6-.1v-.3h-.4l-.2 .1 .1 .6h.5"/>
</g>
<g fill="#840000" stroke="#840000" stroke-width=".25">
<path d="M167.6 150.1h2.6v.5h-2.6z"/>
<path d="M166.4 82.6h2.5l-1.3 2.5z"/>
<path d="M162.6 82.6l1.2 2.5h-2.5z"/>
</g>
<path d="M161.3 82.6h2.5M166.4 85.1h2.5" fill="none" stroke="#f00" stroke-width=".2"/>
<path d="M161.3 82.6h2.5M166.4 85.1h2.5" fill="none" stroke="#840000" stroke-width=".25"/>
<g fill="none" stroke="#840000" stroke-width="1.3">
<circle cx="134.6" cy="254" r="1.27"/>
<circle cx="134.6" cy="247.6" r="1.27"/>
<circle cx="153.7" cy="254" r="1.27"/>
<circle cx="153.7" cy="247.6" r="1.27"/>
</g>
<path d="M258.1 56.6h.8M174.2 197.3h10M174.2 202.3h3.5" fill="none" stroke="#0f0f0f" stroke-width=".2"/>
<path d="M355.7 59.4l-.2 .1M357.1 59.8h1M365.7 62.3h.8M366 61.2l-.3 .2M373.7 61a.43 .43 0 0 0-.6 .5v.4a.42 .42 0 0 0 .6 .4M157.4 197.4h10M151 202.4h16.4" fill="none" stroke="#0000c2" stroke-width=".2"/>
<path d="M101.6 74.9h30.5v16.5h-30.5z" fill="none" stroke="#000" stroke-width=".51"/>
<g fill="#000">
<path d="M106.1 79.9h.6l.1 .1-.2 .1 .3 .8 .4-.8-.2-.1v-.1h.6l-.7 1.4h-.2zM103.3 83.5l1.1-.1 .2 .2-.1 .1h-1zM104.8 83.5l1.1-.1 .2 .2-.1 .1h-1.1zM106.3 83.5l1.1-.1 .2 .2-.2 .1h-1zM107.7 80.8h.5a.34 .34 0 0 1 .3 .4 .25 .25 0 0 1 0 .4 .25 .25 0 0 1-.2 .1h-.6v-.2l.7-.1-.4-.1v.2h-.2v-.4l.5-.1-.3-.1v.2h-.2zM107.8 83.5l1.1-.1 .2 .2-.2 .1h-1zM108.8 80.8h.4l.3 .9h-.3l.1-.3h-.4l.1 .3h-.4l.2-.4h.4l-.1-.3-.1 .3h-.2l.1-.4zM109.6 80.8h.9l-.1 .3h-.1v-.2h-.2v.6h.2v.2h-.5l.2-.2v-.6h-.2l-.1 .3zM109.3 83.5l1.1-.1 .2 .2-.2 .1h-1zM110.8 83.5l1.1-.1 .1 .2-.1 .1h-1zM112.3 83.5l1.1-.1 .1 .2-.1 .1h-1zM113.8 83.5l1.1-.1 .1 .2-.1 .1h-1z"/>
<path d="M115.3 83.5l1.1-.1 .1 .2-.1 .1h-1zM116.8 83.5l1-.1 .2 .2-.1 .1h-1zM118.2 83.5l1.1-.1 .2 .2-.1 .1h-1zM119.7 83.5l1.1-.1 .2 .2-.1 .1h-1zM121.2 83.5l1.1-.1 .2 .2-.1 .1h-1zM122.7 83.5l1.1-.1 .2 .2-.1 .1h-1zM124.2 83.5l1.1-.1 .2 .2-.1 .1h-1.1zM125.7 83.5l1.1-.1 .2 .2-.2 .1h-1zM127.2 83.5l1.1-.1 .2 .2-.2 .1h-1zM128.7 83.5l1.1-.1 .1 .2-.1 .1h-1z"/>
</g>
<g fill="none" stroke="#009600" stroke-width=".2">
<path d="M151.1 58.4h34.3M165.1 58.4v8.9M233.7 58.4h29.2M151.1 61h3.8v2.5M165.1 74.9v2.6M262.9 61h-3.8v2.5M162.6 80v-2.5h5v2.5M162.6 87.6v2.6h5v-2.6M165.1 90.2v1.2M165.1 158.8h22.9M165.1 156.2h22.9M168.9 148.6v-1.3h-3.8v6.4"/>
<path d="M229.9 158.8h66M229.9 156.2h66M276.9 158.8v7.6h19M279.4 156.2v7.6h16.5M165.1 161.3h22.9M174 199.4h78.7v10.2M174 191.8h58.4M174 194.3h58.4M174 196.9h58.4M188 191.8v30.5h64.7v-2.6M174 201.9h14M174 204.5h60.9v5.1"/>
<path d="M234.9 219.7v2.6"/>
</g>
<g fill="#009600" stroke="#009600" stroke-width=".2">
<circle cx="188" cy="191.8" r=".46"/>
<circle cx="188" cy="201.9" r=".46"/>
<circle cx="165.1" cy="58.4" r=".46"/>
<circle cx="165.1" cy="77.5" r=".46"/>
<circle cx="165.1" cy="90.2" r=".46"/>
<circle cx="234.9" cy="222.3" r=".46"/>
<circle cx="276.9" cy="158.8" r=".46"/>
<circle cx="279.4" cy="156.2" r=".46"/>
</g>
<g font-size="3.5" fill="#006464">
<text x="196.2" y="54.6">Power</text>
<text x="210.4" y="54.6">Supply</text>
<text x="293.6" y="80.2">FFC 6&quot;</text>
<text x="308.6" y="80.2">36</text>
<text x="315.4" y="80.2">conductor</text>
<text x="336.1" y="80.2">0.5mm</text>
<text x="350.8" y="80.2">Cable</text>
<text x="293.6" y="85.3">FFC Molex</text>
<text x="315" y="85.3">R/A</text>
<text x="324.3" y="85.3">Bottom</text>
<text x="339.6" y="85.3">connector</text>
<text x="293.6" y="95.5">Seeed</text>
<text x="293.6" y="90.4">Seeed</text>
<text x="306.8" y="95.5">Studio</text>
<text x="306.8" y="90.4">Studio</text>
<text x="320.6" y="95.5">J401</text>
<text x="320.6" y="90.4">J401</text>
<text x="331.7" y="95.5">Carrier</text>
<text x="331.7" y="90.4">Carrier</text>
<text x="346.5" y="95.5">Board</text>
<text x="346.5" y="90.4">Board</text>
<text x="359.4" y="95.5">Schematic</text>
<text x="196.1" y="99.1">MIPI-HDMI-1</text>
<text x="293.6" y="100.6">Seeed</text>
<text x="306.8" y="100.6">Studio</text>
<text x="320.6" y="100.6">J401</text>
<text x="331.7" y="100.6">Carrier</text>
<text x="346.5" y="100.6">Board</text>
<text x="359.4" y="100.6">Datasheet</text>
<text x="293.6" y="110.7">J401</text>
<text x="304.7" y="110.7">Measurements</text>
<text x="196.1" y="115.6">MIPI-HDMI-2</text>
<text x="200.8" y="160">NX</text>
<text x="208.9" y="160">CAN</text>
</g>
<g font-size="3.5" fill="#840000">
<text x="312.8" y="245.1">971</text>
<text x="323" y="245.1">Spartan</text>
<text x="340.6" y="245.1">Robotics</text>
</g>
<g font-size="2.8" fill="#840000">
<text x="312.8" y="260.3">Title:</text>
<text x="322.5" y="260.3">NX</text>
<text x="328.8" y="260.3">J401</text>
<text x="338.3" y="260.3">Adapter</text>
</g>
<g font-size="2.5">
<text x="107.7" y="79">POWERLED</text>
<text x="119.5" y="82">COLOR</text>
<text x="103.2" y="88">OK</text>
<text x="119.6" y="88">GREEN</text>
<text x="103.2" y="91">REVERSE</text>
<text x="119.6" y="91">RED</text>
</g>
<g font-size="2.1" fill="#840000">
<text x="312.8" y="256.1">File:</text>
<text x="312.8" y="253.4">Sheet:</text>
<text x="318.9" y="256.1">NX-J401-Adapter.kicad_sch</text>
<text x="312.8" y="263.5">Size:</text>
<text x="319.5" y="263.5">B</text>
<text x="334.8" y="263.5">Date:</text>
<text x="341.8" y="263.5">2024-08-10</text>
<text x="397.8" y="263.7">Rev:</text>
<text x="404.2" y="263.7">3</text>
<text x="312.8" y="266.3">KiCad</text>
<text x="320.5" y="266.3">E.D.A.</text>
<text x="328.1" y="266.3">8.0.4</text>
<text x="397.8" y="266.3">Page:</text>
<text x="405.3" y="266.3">1/5</text>
</g>
<g font-size="1.8" fill="#840000">
<text x="35" y="11.9">1</text>
<text x="85" y="11.9">2</text>
<text x="135" y="11.9">3</text>
<text x="185" y="11.9">4</text>
<text x="235" y="11.9">5</text>
<text x="285" y="11.9">6</text>
<text x="335" y="11.9">7</text>
<text x="385" y="11.9">8</text>
<text x="10.3" y="35.9">A</text>
<text x="420.1" y="35.9">A</text>
<text x="10.3" y="85.9">B</text>
<text x="420.1" y="85.9">B</text>
<text x="10.3" y="135.9">C</text>
<text x="420.1" y="135.9">C</text>
<text x="10.3" y="185.9">D</text>
<text x="420.1" y="185.9">D</text>
<text x="10.3" y="235.9">E</text>
<text x="420.1" y="235.9">E</text>
<text x="35" y="269.3">1</text>
<text x="85" y="269.3">2</text>
<text x="135" y="269.3">3</text>
<text x="185" y="269.3">4</text>
<text x="235" y="269.3">5</text>
<text x="285" y="269.3">6</text>
<text x="335" y="269.3">7</text>
<text x="385" y="269.3">8</text>
</g>
<g font-size="1.8" fill="#725600">
<text x="185.4" y="49.1">File:</text>
<text x="190.6" y="49.1">PowerSupply.kicad_sch</text>
<text x="185.4" y="92.3">File:</text>
<text x="190.6" y="92.3">MIPI-HDMI.kicad_sch</text>
<text x="185.4" y="108.8">File:</text>
<text x="190.6" y="108.8">MIPI-HDMI.kicad_sch</text>
<text x="188.2" y="149.8">File:</text>
<text x="193.4" y="149.8">nx-can.kicad_sch</text>
</g>
<g font-size="1.8" fill="#840084">
<text x="229.7" y="51.7">2/5</text>
<text x="229.7" y="94.8">3/5</text>
<text x="229.7" y="111.4">4/5</text>
<text x="225.4" y="152.2">5/5</text>
</g>
<g font-size="1.8" fill="#006464">
<text x="143.8" y="56.7">Power</text>
<text x="145.5" y="54.2">J9</text>
<text x="148.5" y="58.2">1</text>
<text x="186.9" y="59.3">V_{BAT}</text>
<text x="226.9" y="59.3">+18V</text>
<text x="263.2" y="56.7">18V_OUT</text>
<text x="264.1" y="58.2">1</text>
<text x="266.1" y="54.2">J1</text>
<text x="229.3" y="64.4">V_{IN}</text>
<text x="152.9" y="68.2">GND</text>
<text x="159.9" y="70.7">R9</text>
<text x="257" y="68.2">GND</text>
<text x="146.4" y="73.3">4.99k-1%-0805</text>
<text x="156.2" y="81.8">D5A</text>
<text x="155.8" y="84.4">PWR</text>
<text x="171.5" y="85">D5B</text>
<text x="171.5" y="87.5">PWR</text>
<text x="163.1" y="96.1">GND</text>
<text x="166.2" y="153.3">GNDD</text>
<text x="150.7" y="159.6">CAN-NX</text>
<text x="156.4" y="157.1">J3</text>
<text x="189.4" y="157.1">3V3</text>
<text x="189.4" y="159.6">CAN_TX</text>
<text x="222.2" y="157.1">CAN_H</text>
<text x="222.5" y="159.6">CAN_L</text>
<text x="302.3" y="157.1">J6</text>
<text x="302.3" y="159.6">CAN-NX</text>
<text x="189.4" y="162.2">CAN_RX</text>
<text x="302.3" y="164.7">J7</text>
<text x="302.3" y="167.2">CAN-NX</text>
<text x="168.4" y="187.6">J5</text>
<text x="238.8" y="193.9">J8</text>
<text x="238.8" y="196.4">CONSOLE</text>
<text x="238.8" y="214.2">SW2</text>
<text x="256.6" y="214.2">SW1</text>
<text x="238.8" y="216.8">RECOVERY</text>
<text x="256.6" y="216.8">RESET</text>
<text x="137.2" y="247.2">H1</text>
<text x="137.2" y="249.8">MountingHole</text>
<text x="156.2" y="247.2">H4</text>
<text x="156.2" y="249.8">MountingHole</text>
<text x="137.2" y="253.6">H2</text>
<text x="137.2" y="256.1">MountingHole</text>
<text x="156.2" y="253.6">H3</text>
<text x="156.2" y="256.1">MountingHole</text>
</g>
<g font-size="1.8" fill="#0f0f0f">
<text x="152.4" y="58.1">V_BAT</text>
<text x="249.2" y="58.1">+18V_OUT</text>
<text x="166.4" y="155.9">3V3_CAN</text>
<text x="288.5" y="155.9">CAN_H</text>
<text x="166.4" y="160.9">CAN_RX</text>
<text x="166.4" y="158.4">CAN_TX</text>
<text x="288.8" y="158.4">CAN_L</text>
<text x="288.5" y="163.5">CAN_H</text>
<text x="288.8" y="166">CAN_L</text>
<text x="174" y="191.4">RTN</text>
<text x="228.6" y="191.4">RTN</text>
<text x="174" y="194">UART2_RXD</text>
<text x="174" y="196.5">UART2_TXD</text>
<text x="221.6" y="194">UART2_RXD</text>
<text x="221.9" y="196.5">UART2_TXD</text>
<text x="174" y="201.6">RTN</text>
<text x="174" y="199">~{SYS_RESET}</text>
<text x="174" y="204.1">~{REC}</text>
<text x="229.9" y="221.9">RTN</text>
</g>
<g font-size="1.8" fill="#a90000">
<text x="148.5" y="60.7">2</text>
<text x="264.1" y="60.7">2</text>
<text x="162.3" y="82" transform="rotate(-90 162.3 82)">1</text>
<text x="167.4" y="82" transform="rotate(-90 167.4 82)">3</text>
<text x="162.3" y="87.1" transform="rotate(-90 162.3 87.1)">2</text>
<text x="167.4" y="87.1" transform="rotate(-90 167.4 87.1)">4</text>
<text x="162.5" y="153.4">1</text>
<text x="162.5" y="156">2</text>
<text x="297.1" y="156">2</text>
<text x="162.5" y="158.5">3</text>
<text x="162.5" y="161">4</text>
<text x="297.1" y="158.5">1</text>
<text x="297.1" y="166.1">1</text>
<text x="297.1" y="163.6">2</text>
<text x="171.4" y="191.5">1</text>
<text x="233.6" y="191.5">1</text>
<text x="171.4" y="194.1">2</text>
<text x="171.4" y="196.6">3</text>
<text x="233.6" y="194.1">2</text>
<text x="233.6" y="196.6">3</text>
<text x="171.4" y="199.1">4</text>
<text x="171.4" y="201.7">5</text>
<text x="171.4" y="204.2">6</text>
</g>
<g font-size="1.8" fill="#0000c2">
<text x="349.2" y="60.4">Spacer</text>
<text x="349.2" y="62.5">Screw</text>
<text x="357.1" y="62.5">-</text>
<text x="359.6" y="60.4">OD: 4mm</text>
<text x="359.8" y="62.5">M2</text>
<text x="363.7" y="62.5">-</text>
<text x="366.4" y="62.5">1.9mm</text>
<text x="374" y="62.5">OD</text>
<text x="170.2" y="81" transform="rotate(-90 170.2 81)">GREEN</text>
<text x="364.2" y="80">FFC:</text>
<text x="369.5" y="80">36</text>
<text x="373" y="80">pin</text>
<text x="161.3" y="91.2" transform="rotate(-90 161.3 91.2)">RED</text>
<text x="152.9" y="191.8">SYS_RESET_RTN</text>
<text x="163.8" y="190.1">NX-BUTTON</text>
<text x="157.1" y="193.8">UART2_RXD</text>
<text x="157.4" y="196.3">UART2_TXD</text>
<text x="152.9" y="201.4">SYS_RESET_RTN</text>
<text x="157.2" y="199.1">~{SYS_RESET}</text>
<text x="150.7" y="204.2">~{FORCE_RECOVERY}</text>
</g>
</svg>
